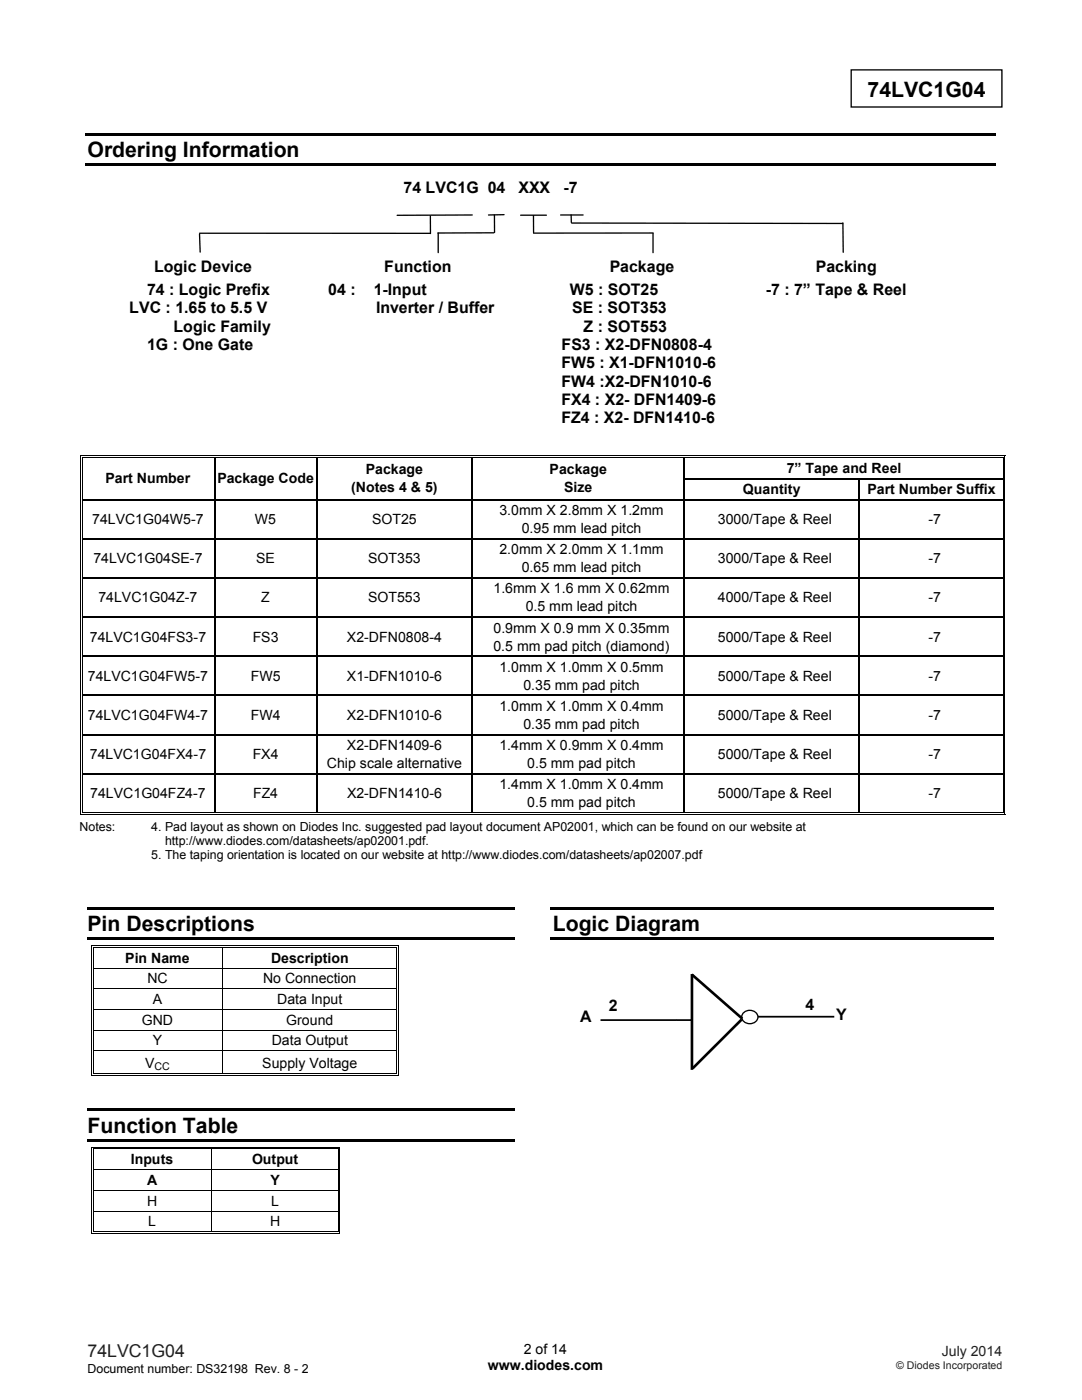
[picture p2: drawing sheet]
<svg xmlns="http://www.w3.org/2000/svg" width="216mm" height="279mm" viewBox="0 0 216 279" stroke-linecap="round" stroke-linejoin="round" font-family="sans-serif">
<g fill="none" stroke="#000" stroke-width=".26">
<path d="M169.8 13.9h30.1v7.5h-30.1zM39.8 46.5l46.1 .1M39.8 46.7l.1 3.6M85.9 43.1v3.5M87.4 46.5v3.9M94.2 42.9l-15 .1M98.5 46.5h-11.1M98.7 42.9v3.5M100.6 42.8l-3.1 .1M103.9 42.9h5.1M106.4 43l.1 3.4M111.9 42.9h4.5"/>
<path d="M114 42.9v1.5M114.1 44.5l54.1 .1M130.3 46.5h-23.8M130.3 46.5v3.9M168.2 44.5l.1 5.9"/>
</g>
<g fill="#000">
<path d="M16.9 26.5h181.7v.6h-181.7zM16.9 32.6h181.7v.6h-181.7zM16 90.9h.1v.5h-.1zM16 90.9h.5v.2h-.5zM16 95.4h.1v.3h-.1zM16 99.6h.1v.3h-.1zM16.3 91.2h.2v.2h-.2zM16.3 95.4h.2v.3h-.2zM16.3 99.6h.2v.3h-.2zM42.7 91.4h.3zM42.7 90.9h.5v.2h-.5zM42.7 91.2h.5v.2h-.5z"/>
<path d="M42.7 95.4h.3v.3h-.3zM42.7 99.6h.3v.3h-.3zM63.1 91.4h.2zM63.1 90.9h.5v.2h-.5zM63.1 91.2h.5v.2h-.5zM63.1 95.4h.2v.3h-.2zM63.1 99.6h.2v.3h-.2zM94.1 91.4h.3zM94.1 90.9h.5v.2h-.5zM94.1 91.2h.5v.2h-.5zM94.1 95.4h.3v.3h-.3zM94.1 99.6h.3v.3h-.3z"/>
<path d="M136.4 91.4h.3zM136.4 90.9h.5v.2h-.5zM136.4 91.2h.5v.2h-.5zM136.4 95.4h.3v.3h-.3zM136.4 99.6h.3v.3h-.3zM171.3 95.4h.3v.3h-.3zM171.3 99.6h.3v.3h-.3zM200.1 90.9h.5v.2h-.5zM200.1 91.2h.2v.2h-.2zM200.1 95.4h.2v.3h-.2zM200.1 99.6h.2v.3h-.2zM200.4 90.9h.2v.5h-.2z"/>
<path d="M200.4 95.4h.2v.3h-.2zM200.4 99.6h.2v.3h-.2zM16 107.4h.1v.3h-.1zM16 115.2h.1v.3h-.1zM16.3 107.4h.2v.3h-.2zM16.3 115.2h.2v.3h-.2zM42.7 107.4h.3v.3h-.3zM42.7 115.2h.3v.3h-.3zM63.1 107.4h.2v.3h-.2zM63.1 115.2h.2v.3h-.2zM94.1 107.4h.3v.3h-.3zM94.1 115.2h.3v.3h-.3z"/>
<path d="M136.4 107.4h.3v.3h-.3zM136.4 115.2h.3v.3h-.3zM171.3 107.4h.3v.3h-.3zM171.3 115.2h.3v.3h-.3zM200.1 107.4h.2v.3h-.2zM200.1 115.2h.2v.3h-.2zM200.4 107.4h.2v.3h-.2zM200.4 115.2h.2v.3h-.2zM16 123h.1v.3h-.1zM16 130.9h.1v.2h-.1zM16 138.7h.1v.2h-.1zM16.3 123h.2v.3h-.2z"/>
<path d="M16.3 130.9h.2v.2h-.2zM16.3 138.7h.2v.2h-.2zM42.7 123h.3v.3h-.3zM42.7 130.9h.3v.2h-.3zM42.7 138.7h.3v.2h-.3zM63.1 123h.2v.3h-.2zM63.1 130.9h.2v.2h-.2zM63.1 138.7h.2v.2h-.2zM94.1 123h.3v.3h-.3zM94.1 130.9h.3v.2h-.3zM94.1 138.7h.3v.2h-.3zM136.4 123h.3v.3h-.3z"/>
<path d="M136.4 130.9h.3v.2h-.3zM136.4 138.7h.3v.2h-.3zM171.3 123h.3v.3h-.3zM171.3 130.9h.3v.2h-.3zM171.3 138.7h.3v.2h-.3zM200.1 123h.2v.3h-.2zM200.1 130.9h.2v.2h-.2zM200.1 138.7h.2v.2h-.2zM200.4 123h.2v.3h-.2zM200.4 130.9h.2v.2h-.2zM200.4 138.7h.2v.2h-.2zM16 146.5h.1v.2h-.1z"/>
<path d="M16 154.3h.1v.3h-.1zM16.3 146.5h.2v.2h-.2zM16.3 154.3h.2v.3h-.2zM42.7 146.5h.3v.2h-.3zM42.7 154.3h.3v.3h-.3zM63.1 146.5h.2v.2h-.2zM63.1 154.3h.2v.3h-.2zM94.1 146.5h.3v.2h-.3zM94.1 154.3h.3v.3h-.3zM136.4 146.5h.3v.2h-.3zM136.4 154.3h.3v.3h-.3zM171.3 146.5h.3v.2h-.3z"/>
<path d="M171.3 154.3h.3v.3h-.3zM200.1 146.5h.2v.2h-.2zM200.1 154.3h.2v.3h-.2zM200.4 146.5h.2v.2h-.2zM200.4 154.3h.2v.3h-.2zM16 162.5h.5v.1h-.5zM16.3 162.1h.2v.2h-.2zM42.7 162.1h.5v.2h-.5zM63.1 162.1h.5v.2h-.5zM94.1 162.1h.5v.2h-.5zM136.4 162.1h.5v.2h-.5zM136.4 162.5h.5v.1h-.5z"/>
<path d="M171.3 162.1h.5v.2h-.5zM200.1 162.5h.5v.1h-.5zM200.1 162.1h.2v.2h-.2zM200.4 162.1h.2v.5h-.2zM17.5 181h85.2v.5h-85.2zM17.5 187.1h85.2v.5h-85.2zM18.2 188.7h.2v.5h-.2zM18.2 188.7h.6v.1h-.6zM18.2 193.1h.2v.2h-.2zM18.2 197.3h.2v.1h-.2zM18.6 189h.2v.2h-.2zM18.6 193.1h.2v.2h-.2z"/>
<path d="M18.6 197.3h.2v.1h-.2zM44.3 189.2h.2zM44.3 188.7h.5v.1h-.5zM44.3 189h.5v.2h-.5zM79.1 188.7h.5v.1h-.5zM79.1 189h.1v.2h-.1zM79.1 193.1h.1v.2h-.1zM79.1 197.3h.1v.1h-.1zM79.4 188.7h.2v.5h-.2zM79.4 193.1h.2v.2h-.2zM79.4 197.3h.2v.1h-.2zM109.8 181h88.5v.5h-88.5z"/>
<path d="M109.8 187.1h88.5v.5h-88.5zM18.2 201.4h.2v.1h-.2zM18.2 205.5h.2v.2h-.2zM18.2 209.6h.2v.2h-.2zM18.2 214.5h.6v.2h-.6zM18.6 201.4h.2v.1h-.2zM18.6 205.5h.2v.2h-.2zM18.6 209.6h.2v.2h-.2zM18.6 214.2h.2v.2h-.2zM44.3 214.2h.5v.2h-.5zM79.1 201.4h.1v.1h-.1zM79.1 205.5h.1v.2h-.1z"/>
<path d="M79.1 209.6h.1v.2h-.1zM79.1 214.5h.5v.2h-.5zM79.1 214.2h.1v.2h-.1zM79.4 201.4h.2v.1h-.2zM79.4 205.5h.2v.2h-.2zM79.4 209.6h.2v.2h-.2zM79.4 214.2h.2v.5h-.2zM17.5 221.2h85.2v.5h-85.2zM17.5 227.3h85.2v.5h-85.2zM18.2 228.9h.2v.5h-.2zM18.2 228.9h.6v.1h-.6zM18.2 233.4h.2v.1h-.2z"/>
<path d="M18.2 237.5h.2v.2h-.2zM18.6 229.2h.2v.2h-.2zM18.6 233.4h.2v.1h-.2zM18.6 237.5h.2v.2h-.2zM42.1 229.4h.2zM42.1 228.9h.6v.1h-.6zM42.1 229.2h.6v.2h-.6zM67.4 228.9h.5v.1h-.5zM67.4 229.2h.1v.2h-.1zM67.4 233.4h.1v.1h-.1zM67.4 237.5h.1v.2h-.1zM67.7 228.9h.2v.5h-.2z"/>
<path d="M67.7 233.4h.2v.1h-.2zM67.7 237.5h.2v.2h-.2zM18.2 241.6h.2v.2h-.2zM18.2 246.1h.6v.2h-.6zM18.6 241.6h.2v.2h-.2zM18.6 245.8h.2v.1h-.2zM42.1 245.8h.6v.1h-.6zM67.4 241.6h.1v.2h-.1zM67.4 246.1h.5v.2h-.5zM67.4 245.8h.1v.1h-.1zM67.7 241.6h.2v.2h-.2zM67.7 245.8h.2v.5h-.2z"/>
</g>
<g fill="none" stroke="#000" stroke-width=".2">
<path d="M16 91.4v4M16 95.7v3.9M16 99.9v7.5M16.4 91.4v4M16.4 95.7v3.9M16.4 99.9v7.5M16.5 91h26.2M16.5 91.3h26.2M43.2 91h19.9M43.2 91.3h19.9M63.6 91h30.5M63.6 91.3h30.5"/>
<path d="M94.6 91h41.8M94.6 91.3h41.8M136.9 91h63.2M136.9 91.3h63.2M200.2 91.4v4M200.2 95.7v3.9M200.2 99.9v7.5M200.5 91.4v4M200.5 95.7v3.9M200.5 99.9v7.5M16 107.7v7.5M16 115.5v7.5"/>
<path d="M16.4 107.7v7.5M16.4 115.5v7.5M200.2 107.7v7.5M200.2 115.5v7.5M200.5 107.7v7.5M200.5 115.5v7.5M16 123.3v7.6M16 131.1v7.6M16 138.9v7.6M16.4 123.3v7.6M16.4 131.1v7.6M16.4 138.9v7.6"/>
<path d="M200.2 123.3v7.6M200.2 131.1v7.6M200.2 138.9v7.6M200.5 123.3v7.6M200.5 131.1v7.6M200.5 138.9v7.6M16 146.7v7.6M16 154.6v8M16.4 146.7v7.6M16.4 154.6v7.5M200.2 146.7v7.6M200.2 154.6v7.5"/>
<path d="M200.5 146.7v7.6M200.5 154.6v7.5M16.5 162.6h119.9M16.5 162.2h26.2M43.2 162.2h19.9M63.6 162.2h30.5M94.6 162.2h41.8M136.9 162.6h63.2M136.9 162.2h34.4M171.8 162.2h28.3M18.3 189.2v3.9M18.3 193.3v4"/>
<path d="M18.3 197.4v4M18.7 189.2v3.9M18.7 193.3v4M18.7 197.4v4M18.8 188.7h25.5M18.8 189.1h25.5M18.8 193.2h60.3M18.8 197.3h60.3M44.4 189.2v3.9M44.4 193.3v4M44.4 197.4v4M44.8 188.7h34.3"/>
<path d="M44.8 189.1h34.3M79.1 189.2v3.9M79.1 193.3v4M79.1 197.4v4M79.5 189.2v3.9M79.5 193.3v4M79.5 197.4v4M18.3 201.5v4M18.3 205.7v3.9M18.3 209.8v4.9M18.7 201.5v4M18.7 205.7v3.9"/>
<path d="M18.7 209.8v4.4M18.8 201.5h60.3M18.8 205.6h60.3M18.8 209.7h60.3M18.8 214.6h60.3M18.8 214.3h25.5M44.4 201.5v4M44.4 205.7v3.9M44.4 209.8v4.4M44.8 214.3h34.3M79.1 201.5v4M79.1 205.7v3.9"/>
<path d="M79.1 209.8v4.4M79.5 201.5v4M79.5 205.7v3.9M79.5 209.8v4.4M18.3 229.4v4M18.3 233.5v4M18.3 237.7v3.9M18.7 229.4v4M18.7 233.5v4M18.7 237.7v3.9M18.8 229h23.3M18.8 229.3h23.3"/>
<path d="M18.8 233.4h48.6M18.8 237.6h48.6M42.2 229.4v4M42.2 233.5v4M42.2 237.7v3.9M42.7 229h24.7M42.7 229.3h24.7M67.5 229.4v4M67.5 233.5v4M67.5 237.7v3.9M67.8 229.4v4M67.8 233.5v4"/>
<path d="M67.8 237.7v3.9M18.3 241.8v4.5M18.7 241.8v4M18.8 241.7h48.6M18.8 246.2h48.6M18.8 245.9h23.3M42.2 241.8v4M42.7 245.9h24.7M67.5 241.8v4M67.8 241.8v4"/>
</g>
<g fill="none" stroke="#000" stroke-width=".25">
<path d="M16.5 99.7h26.2M42.9 91.4v4M42.9 95.7v3.9M42.9 99.9v7.5M43 99.7h20.1M63.2 91.4v4M63.2 95.7v3.9M63.2 99.9v7.5M63.3 99.7h30.8M94.3 91.4v4M94.3 95.7v3.9M94.3 99.9v7.5"/>
<path d="M94.4 99.7h42M136.5 91.4v4M136.5 95.7v3.9M136.5 99.9v7.5M136.7 95.5h34.6M136.7 99.7h34.6M171.5 95.7v3.9M171.5 99.9v7.5M171.6 95.5h28.5M171.6 99.7h28.5M16.5 107.5h26.2M16.5 115.4h26.2"/>
<path d="M42.9 107.7v7.5M42.9 115.5v7.5M43 107.5h20.1M43 115.4h20.1M63.2 107.7v7.5M63.2 115.5v7.5M63.3 107.5h30.8M63.3 115.4h30.8M94.3 107.7v7.5M94.3 115.5v7.5M94.4 107.5h42M94.4 115.4h42"/>
<path d="M136.5 107.7v7.5M136.5 115.5v7.5M136.7 107.5h34.6M136.7 115.4h34.6M171.5 107.7v7.5M171.5 115.5v7.5M171.6 107.5h28.5M171.6 115.4h28.5M16.5 123.2h26.2M16.5 131h26.2M16.5 138.8h26.2M42.9 123.3v7.6"/>
<path d="M42.9 131.1v7.6M42.9 138.9v7.6M43 123.2h20.1M43 131h20.1M43 138.8h20.1M63.2 123.3v7.6M63.2 131.1v7.6M63.2 138.9v7.6M63.3 123.2h30.8M63.3 131h30.8M63.3 138.8h30.8M94.3 123.3v7.6"/>
<path d="M94.3 131.1v7.6M94.3 138.9v7.6M94.4 123.2h42M94.4 131h42M94.4 138.8h42M136.5 123.3v7.6M136.5 131.1v7.6M136.5 138.9v7.6M136.7 123.2h34.6M136.7 131h34.6M136.7 138.8h34.6M171.5 123.3v7.6"/>
<path d="M171.5 131.1v7.6M171.5 138.9v7.6M171.6 123.2h28.5M171.6 131h28.5M171.6 138.8h28.5M16.5 146.6h26.2M16.5 154.4h26.2M42.9 146.7v7.6M42.9 154.6v7.5M43 146.6h20.1M43 154.4h20.1M63.2 146.7v7.6"/>
<path d="M63.2 154.6v7.5M63.3 146.6h30.8M63.3 154.4h30.8M94.3 146.7v7.6M94.3 154.6v7.5M94.4 146.6h42M94.4 154.4h42M136.5 146.7v7.6M136.5 154.6v7.5M136.7 146.6h34.6M136.7 154.4h34.6M171.5 146.7v7.6"/>
<path d="M171.5 154.6v7.5M171.6 146.6h28.5M171.6 154.4h28.5"/>
</g>
<path d="M119.8 203.6h15.3M151.2 202.9h15.3" fill="none" stroke="#000" stroke-width=".35"/>
<path d="M148.3 202.2a1.7 1.7 0 0 1 1.7-.5 1.7 1.7 0 0 1 1.2 1.3 1.65 1.65 0 0 1-1.6 1.3 1.65 1.65 0 0 1-1.6-1.3z" fill-rule="evenodd" fill="#fff"/>
<path d="M148.3 202.2a1.7 1.7 0 0 1 1.7-.5 1.7 1.7 0 0 1 1.2 1.3 1.65 1.65 0 0 1-1.6 1.3 1.65 1.65 0 0 1-1.6-1.3z" fill="none" stroke="#000" stroke-width=".26"/>
<path d="M135 203.6h3" fill="none" stroke="#000" stroke-width=".35"/>
<path d="M138 194.5l10.1 8.8M138.1 194.4v19.1M148 203.5l-9.8 9.7" fill="none" stroke="#000" stroke-width=".53"/>
<g font-size="4.2">
<text x="173.1" y="19.3">74LVC1G04</text>
<text x="17.5" y="31.4">Ordering Information</text>
<text x="17.5" y="185.8">Pin Descriptions</text>
<text x="110.3" y="185.8">Logic Diagram</text>
<text x="17.5" y="226">Function Table</text>
</g>
<text font-size="3.5" fill="#231f20" x="17.5" y="270.9">74LVC1G04</text>
<g font-size="3.2">
<text x="80.5" y="38.5">74 LVC1G 04</text>
<text x="103.4" y="38.5">XXX</text>
<text x="112.5" y="38.5">-7</text>
<text x="29.4" y="58.9">74 : Logic Prefix</text>
<text x="30.7" y="54.2">Logic Device</text>
<text x="65.5" y="58.9">04 :</text>
<text x="74.6" y="58.9">1-Input</text>
<text x="76.7" y="54.2">Function</text>
<text x="113.7" y="58.9">W5 : SOT25</text>
<text x="121.7" y="54.2">Package</text>
<text x="152.8" y="58.9">-7 : 7” Tape &amp; Reel</text>
<text x="162.8" y="54.2">Packing</text>
<text x="25.8" y="62.5">LVC : 1.65 to 5.5 V</text>
<text x="75" y="62.5">Inverter / Buffer</text>
<text x="114.2" y="62.5">SE : SOT353</text>
<text x="29.4" y="69.8">1G : One Gate</text>
<text x="34.6" y="66.2">Logic Family</text>
<text x="112.1" y="69.8">FS3 : X2-DFN0808-4</text>
<text x="116.5" y="66.2">Z : SOT553</text>
<text x="112" y="77.2">FW4 :X2-DFN1010-6</text>
<text x="112" y="73.5">FW5 : X1-DFN1010-6</text>
<text x="112" y="80.8">FX4 : X2- DFN1409-6</text>
<text x="112" y="84.5">FZ4 : X2- DFN1410-6</text>
<text x="121.5" y="201.7">2</text>
<text x="160.7" y="201.6">4</text>
<text x="166.9" y="203.6">Y</text>
<text x="115.7" y="204">A</text>
</g>
<g font-size="2.8">
<text x="73" y="94.7">Package</text>
<text x="109.7" y="94.7">Package</text>
<text x="157" y="94.4">7” Tape and Reel</text>
<text x="21.1" y="96.5">Part Number</text>
<text x="43.4" y="96.5">Package Code</text>
<text x="70.1" y="98.3">(Notes 4 &amp; 5)</text>
<text x="112.6" y="98.3">Size</text>
<text x="148.3" y="98.6">Quantity</text>
<text x="173.1" y="98.6">Part Number Suffix</text>
<text x="18.4" y="104.6">74LVC1G04W5-7</text>
<text x="50.9" y="104.6">W5</text>
<text x="74.2" y="104.6">SOT25</text>
<text x="99.7" y="102.8">3.0mm X 2.8mm X 1.2mm</text>
<text x="104.1" y="106.4">0.95 mm lead pitch</text>
<text x="143.3" y="104.6">3000/Tape &amp; Reel</text>
<text x="185.3" y="104.6">-7</text>
<text x="18.6" y="112.4">74LVC1G04SE-7</text>
<text x="51.1" y="112.4">SE</text>
<text x="73.5" y="112.4">SOT353</text>
<text x="99.7" y="110.6">2.0mm X 2.0mm X 1.1mm</text>
<text x="143.3" y="112.4">3000/Tape &amp; Reel</text>
<text x="185.3" y="112.4">-7</text>
<text x="98.5" y="118.4">1.6mm X 1.6 mm X 0.62mm</text>
<text x="104.1" y="114.2">0.65 mm lead pitch</text>
<text x="19.6" y="120.2">74LVC1G04Z-7</text>
<text x="52.1" y="120.2">Z</text>
<text x="73.5" y="120.2">SOT553</text>
<text x="104.9" y="122">0.5 mm lead pitch</text>
<text x="143.3" y="120.2">4000/Tape &amp; Reel</text>
<text x="185.3" y="120.2">-7</text>
<text x="17.9" y="128">74LVC1G04FS3-7</text>
<text x="50.4" y="128">FS3</text>
<text x="69.2" y="128">X2-DFN0808-4</text>
<text x="98.5" y="126.2">0.9mm X 0.9 mm X 0.35mm</text>
<text x="98.5" y="129.8">0.5 mm pad pitch (diamond)</text>
<text x="143.3" y="128">5000/Tape &amp; Reel</text>
<text x="185.3" y="128">-7</text>
<text x="17.5" y="135.9">74LVC1G04FW5-7</text>
<text x="50" y="135.9">FW5</text>
<text x="69.2" y="135.9">X1-DFN1010-6</text>
<text x="99.7" y="134.1">1.0mm X 1.0mm X 0.5mm</text>
<text x="104.4" y="137.6">0.35 mm pad pitch</text>
<text x="143.3" y="135.9">5000/Tape &amp; Reel</text>
<text x="185.3" y="135.9">-7</text>
<text x="17.5" y="143.7">74LVC1G04FW4-7</text>
<text x="50" y="143.7">FW4</text>
<text x="69.2" y="143.7">X2-DFN1010-6</text>
<text x="99.7" y="141.9">1.0mm X 1.0mm X 0.4mm</text>
<text x="143.3" y="143.7">5000/Tape &amp; Reel</text>
<text x="185.3" y="143.7">-7</text>
<text x="69.2" y="149.7">X2-DFN1409-6</text>
<text x="99.7" y="149.7">1.4mm X 0.9mm X 0.4mm</text>
<text x="104.4" y="145.5">0.35 mm pad pitch</text>
<text x="17.9" y="151.5">74LVC1G04FX4-7</text>
<text x="50.4" y="151.5">FX4</text>
<text x="65.2" y="153.3">Chip scale alternative</text>
<text x="105.2" y="153.3">0.5 mm pad pitch</text>
<text x="143.3" y="151.5">5000/Tape &amp; Reel</text>
<text x="185.3" y="151.5">-7</text>
<text x="18" y="159.3">74LVC1G04FZ4-7</text>
<text x="50.5" y="159.3">FZ4</text>
<text x="69.2" y="159.3">X2-DFN1410-6</text>
<text x="99.7" y="157.5">1.4mm X 1.0mm X 0.4mm</text>
<text x="105.2" y="161.1">0.5 mm pad pitch</text>
<text x="143.3" y="159.3">5000/Tape &amp; Reel</text>
<text x="185.3" y="159.3">-7</text>
<text x="25" y="192.1">Pin Name</text>
<text x="29.4" y="196.3">NC</text>
<text x="52.5" y="196.3">No Connection</text>
<text x="54.1" y="192.1">Description</text>
<text x="30.5" y="200.4">A</text>
<text x="55.3" y="200.4">Data Input</text>
<text x="28.3" y="204.5">GND</text>
<text x="30.5" y="208.6">Y</text>
<text x="54.2" y="208.6">Data Output</text>
<text x="57.1" y="204.5">Ground</text>
<text x="29" y="213.1">V</text>
<text x="52.3" y="213.2">Supply Voltage</text>
<text x="26.1" y="232.3">Inputs</text>
<text x="50.3" y="232.3">Output</text>
<text x="29.3" y="236.5">A</text>
<text x="54" y="236.5">Y</text>
<text x="29.3" y="240.6">H</text>
<text x="29.6" y="244.7">L</text>
<text x="53.9" y="244.7">H</text>
<text x="54.1" y="240.6">L</text>
<text x="97.3" y="273.5">www.diodes.com</text>
<text x="104.5" y="270.2">2 of 14</text>
</g>
<text font-size="2.8" fill="#231f20" x="187.9" y="270.6">July 2014</text>
<g font-size="2.5">
<text x="15.9" y="165.8">Notes:</text>
<text x="30.2" y="165.8">4. Pad layout as shown on Diodes Inc. suggested pad layout document AP02001, which can be found on our website at</text>
<text x="30.2" y="171.5">5. The taping orientation is located on our website at http://www.diodes.com/datasheets/ap02007.pdf</text>
<text x="32.9" y="168.6">http://www.diodes.com/datasheets/ap02001.pdf.</text>
<text x="17.5" y="274">Document number: DS32198 Rev. 8 - 2</text>
</g>
<text font-size="2.1" x="30.9" y="213.5">CC</text>
<text font-size="2.1" fill="#231f20" x="178.8" y="273.2">© Diodes Incorporated</text>
</svg>
